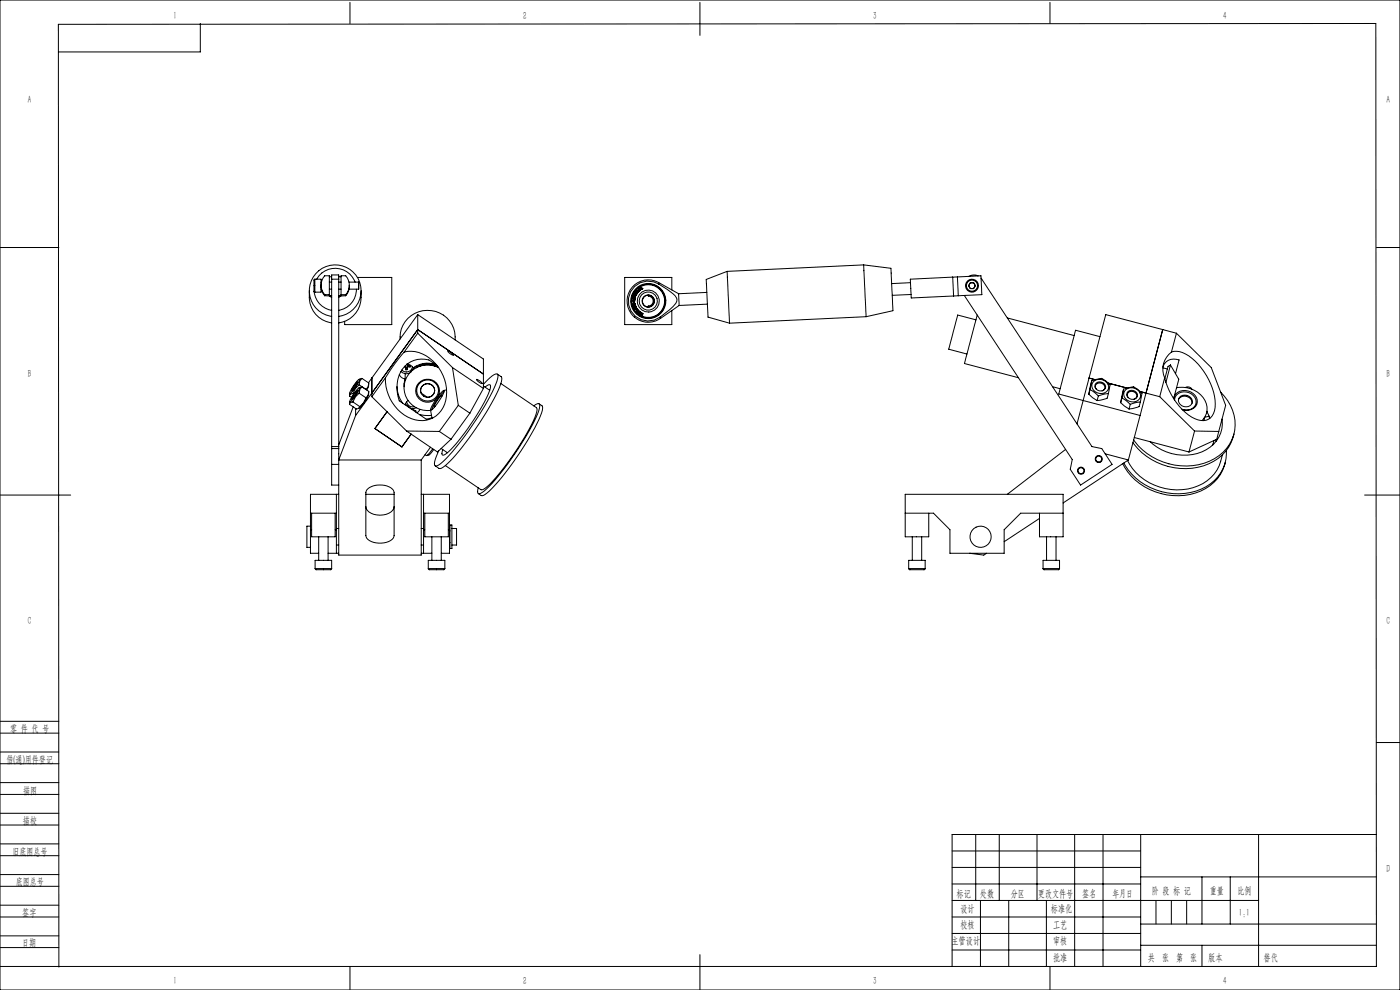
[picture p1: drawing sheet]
<svg xmlns="http://www.w3.org/2000/svg" width="594mm" height="420mm" viewBox="0 0 594 420" stroke-linecap="round" stroke-linejoin="round" font-family="sans-serif">
<g fill="none" stroke="#000" stroke-width=".42">
<path d="M0 0h594v420h-594zM85 10v12h-60M148.5 1v9M297 1v14M445.5 1v9M0 105h25M133.6 118.4l-.4 .4v4.8l.4 .3M133.6 118.4h2.6v5.5h-2.6M133.6 118.4v5.5M134.3 118.4a9 9 0 0 1 8.6-4.6 9 9 0 0 1 7.8 5.9M136.2 119.7h.1M139.7 119.7h1"/>
<path d="M139.7 117.4h1M140.7 118.4v-1.8h3v1.8M140.7 118.4h3M140.7 118.4v87.4h3M143.7 119.7h1M143.7 118.4v117.1h35v-40.4M143.7 117.4h1M148.1 119.7h4M151.7 117.7h14.5v20h-20v-1.4M152.1 119.7v3M279.5 119.9a9 9 0 0 0-13.4 8.2 9 9 0 0 0 14.1 7M308.5 115.1l-8.9 3.5v.3l.8 15.6 9.1 2.6"/>
<path d="M308.5 115.1l1 22M366.4 112.4l1.1 22M366.4 112.4l11.6 1.4 .1 1.2 .7 16.8-11.3 2.6M366.4 112.4l-57.9 2.7M386.3 119.9l-8 .4M404.2 117.6l.4 8M404.2 117.6l-18 .8 .4 8 18-.8M406.2 117.5l.4 8M406.2 117.5l-2 .1M406.2 117.5l10-.5 .4 8-10 .5M411.7 119.9l1.4 .1 .7 1.2-.7 1.3-1.4-.1-.7-1.2zM415 117.1l-1.7-.5-2.2 .6"/>
<path d="M416.2 118l47.1 71.5 4.2 .8 4.3 6.7-13.3 8.8-4.4-6.7 .8-4.1-45.7-69.6M584 105h10M131.2 123.3a11.8 11.8 0 0 0 7.1 13.1l2.4 .6M133.3 123.8a8.9 8.9 0 0 0 7.4 7.9M136.2 121.1v1.6M136.3 122.7l1.5 2.8M137.8 125.5l2.9 .1M137.8 125a5.9 5.9 0 0 1 0-8h1.9v8.4h1M137.8 125h1.9M137.8 125v.5M139.7 122.7h1M139.8 125.6l.9 .5"/>
<path d="M140.7 134.2a11 11 0 0 1-7.7-16.8 11 11 0 0 1 18.5 0 11 11 0 0 1-7.8 16.8M143.7 122.7h1M144.6 125.6l-.9 .5M144.7 125h2M146.7 125a6 6 0 0 0 0-8h-2v8.4h-1M146.7 125.5l-3 .1M146.7 125v.5M148 122.7h4.1M148.1 122.7l-1.4 2.8M148.2 121l-.2 1.7M151.2 122.7a9 9 0 0 1-7.5 9M153.2 123.3a11.6 11.6 0 0 1-7.9 13.3l-1.6 .4"/>
<path d="M177.2 133.5v7.9M177.2 133.5l27.9 18.8v12.5M177.2 133.5l-20.9 28.9M268.9 126.6l-.2 .4 .5-.3v.5M268.9 126.6l-.1 .4 .6-.3-.2 .5M268.9 126.6h.1M268.9 128.1v.4zM268.9 129.5l.6-.2 .2 .5-1 .4 .4-.3zM269 125.9l-.2 .4 .6-.2-.1 .4M269 125.9l-.1 .4 .6-.2-.2 .4M269 125.9h.1M269.1 125.3l.6 .5-.8-.1h.6"/>
<path d="M269.1 129.5h.4l.1 .3-.4 .1zM269.1 125.2l.6 .1-.4-.5 .6 .5h-.7M269.1 125.2v.1M269.2 127.2h.1M269.2 130.3l.6-.3-.5 .5 .7-.1-.5 .5h.8l-.7 .3zM269.3 126.5h.1M269.5 124.7h.1M269.6 123.7l.8 .7zM269.8 124.4l-.3 .3M269.8 124.4h.1M269.8 124.4l-.1 .4h.5l.1-.3-.5-.3-.3 .5M269.9 124.4l.1 .4z"/>
<path d="M270 131.8l.7-.4-.2 .6 .6-.1-.4 .6 .2-.6-.5 .3 .2-.6zM270.2 123l.6 .7a.37 .37 0 0 1-.6 .2 .37 .37 0 0 1 .2-.6zM270.2 131.1h.3zM270.3 123.5l.5 .2-.1 .2zM270.8 132.6l.6-.5-.1 .7 .6-.3-.3 .7 .1-.6-.5 .3 .2-.6zM271 123.4l.3 .1zM271.1 122.2l.6 .8a.36 .36 0 0 1-.6 0 .36 .36 0 0 1 .3-.5zM271.2 122.7l.2-.2 .2 .5-.2 .1zM271.2 132.9h.1M271.9 122.1l.5 .2-.4 .3h.5l-.6 .1zM271.9 122.2h.3zM272.3 132.7v.7l.5-.4-.2 .8 .1-.7-.5 .4v-.6l-.5 .4z"/>
<path d="M272.5 122.4h.1M275.1 125.2v.4a2.1 2.1 0 0 1 2 2.1 2.1 2.1 0 0 1-2 2.1v.4M279.5 120.5a8.5 8.5 0 0 0-12.9 7.6 8.5 8.5 0 0 0 13.5 6.4M279.5 120.5l3.6 2.3a7.1 7.1 0 0 1 4.1 4.3 5.7 5.7 0 0 1-3 4.2l-4.1 3.2M279.5 120.5l-.1-.6 8.5 4.7M280.1 134.5l.1 .6M285 123v-5.3h-20v20h20v-6M287.9 124.6l.2 5M288.1 129.6l-7.9 5.5M299.9 124.1l-12 .5M300.1 129l-12 .6M367.5 134.4l-58 2.7"/>
<path d="M386.5 124.9l-7.9 .4M406.6 125.5l-2 .1M414.1 135.7l-7.8-1.9-3.8 14.3 7.7 2.1M414.6 133.6l-5.4 20.6 22.9 6M427.4 134.9l28.4 7.5M493.3 139.8l-14.5 55.3M493.3 139.8l5.8 1.6M493.3 139.8l-24.1-6.3-12.2 46.3M169.4 158.9a3.4 3.4 0 0 0 2.5 1.9M169.8 143.8a11.7 11.7 0 0 1 11.8-12.1 11.7 11.7 0 0 1 11.5 12.5M170.1 157.6l1.8 .9M171.5 149.3a15.1 15.1 0 0 1 16.5 10 14.5 14.5 0 0 1-3 17.1 12.3 12.3 0 0 1-16.2-2.6 19 19 0 0 1-5.3-13.5"/>
<path d="M171.5 149.3l-4 5-4 6M171.6 155.6h.2M171.7 155.4h.1M171.8 155.6l.3 .3M171.8 155.4l.3 .5M171.8 155.4v.2M171.9 158.5v2.3M172.1 155.9l-.1 1h.7M172.1 156.2h.6M172.7 156.2v.7M173 155.6l-.3 .3v1M173 155.4l-.3 .8"/>
<path d="M173 155.6l1 .1M173 155.4v.2M173 155.4l.5 .1M173.5 155.5l.5 .2M173.5 155v.5M173.8 158.2l-1.9 .3M175 155.7a2.62 2.62 0 0 1-1.9 2 2.62 2.62 0 0 1-2.6-.7M175.6 156.2l-1.3 1.8M175.7 155.8l-.1 .4M176.6 155.3l-1 .9M177.2 141.4l-5.7 7.9M177.2 141.4l14.8 14.5"/>
<path d="M177.8 155.5a8.4 8.4 0 0 1 7.2 0M184.5 154.4a10.9 10.9 0 0 0-9.2 1.7 3.3 3.3 0 0 0-2.5-1.6l.2 .5 1 .1v.6M185.4 155a9.7 9.7 0 0 0-14.6 1.5 15.1 15.1 0 0 0-1.4 13.6l11.5 7.8 2.4-.6M186 155.8a7.2 7.2 0 0 0-9.4 .2M186.1 156a9.8 9.8 0 0 0-14.5 6.7 9.8 9.8 0 0 0 11.1 11.4M189.9 149l.1-.1a3.1 3.1 0 0 1 2.3 1.8l-1.1-.5zM192 155.9l2.5 16.1M192 155.9l13.1 8.9M205.1 158.7l-27.9-18.9-26.3 36.5M211 158.7l1.8 1.2a16 16 0 0 1-3.2 9.2 120.8 120.8 0 0 1-20.8 28.5 2.83 2.83 0 0 1-2.5 1.1l-1.7-1.1M466.7 142.8l-10.3-2.7-7.2 27.1 34.5 9.1M493.4 156.1l1.9 .4"/>
<path d="M493.4 155.5a5.1 5.1 0 0 1 6.9-2.8l-1.5 5.8M496.6 154.9l-1.9 7.3M496.6 154.9l3.5 6-2.1 8.2M496.6 154.9l-1 .6-1.4 5.1M497 149.3a10.3 10.3 0 0 1 10 3.9 26.7 26.7 0 0 1 8.5 19.7 5.5 5.5 0 0 1-8.5 4.7 27 27 0 0 1-12.9-17.3M497 149.3a9 9 0 0 0-2.9 11M499.1 141.4l-2.1 7.9M499.1 141.4l14.8 14.5 6.1 16.1-2.9 11M148.3 171.5l2.9 2 .8-.2 .6-.8M148.3 168l.9 .6M148.4 170.3l-.1 1.2M148.4 166.8l-.1 1.2"/>
<path d="M149.7 170.5l-.8 .2-.6 .8M149.7 167l-.8 .2-.6 .8M149.7 170.5l2.9 2M149.7 167l.3 .2M149.9 172.6l-6.2 16.2M150.9 176.3l-7.2 18.8h35M150.9 173.3v3M151.4 165.8l.3-.2a6.7 6.7 0 0 1-2.6 3.8l.6-1.4zM151.4 162.2l.3-.2a6.7 6.7 0 0 1-2.6 3.8l.6-1.4zM151.6 166.3l-1.8 2.7M151.6 162.8l-1.8 2.6M152 164.7l.5-.2a12.6 12.6 0 0 1-4.1 6 13.8 13.8 0 0 1 3.6-5.8z"/>
<path d="M152 161.2l.5-.2a12.6 12.6 0 0 1-4.1 5.9 13.8 13.8 0 0 1 3.6-5.7zM152.4 166.8l-1.6 1.5-1.1 2.2M152.4 163.2l4.1 2.9-.4 1.6-.8 1.1M152.4 163.2l-1.6 1.6-1.1 2.2M152.4 166.8l2.9 2M152.7 164.3l-.4 .2M152.8 164.4l.8-.3-.9 1.1-.3 1.6M153.6 160.5l-1.3 .5M153.6 160.5l-.9 1.1-.3 1.6M153.6 160.5l2.9 2-.4 1.7-.8 1M155.3 168.8l-1.1 2.2-1.6 1.5M156.5 166.4a12.3 12.3 0 0 1-4.4 6.9"/>
<path d="M156.5 162.9l-.1 .9-.8 1.7M157.8 168.3l14.7 14.6M157.8 160.4v7.9M163.5 160.3l-5.7 8M164.2 174.7l-5.1 7.1 11.4 7.8 3.9-5.4M168.4 164l.1 .2a12.3 12.3 0 0 0 2.4 6.8M171.5 162.6l.1 .4M171.9 160.8l-.5 3.3M172 171.4l2.4 1.9 2.1 1.1v.5M172 171.3l.1 .2M172.5 170.5a2.58 2.58 0 0 0 3.4 2M173.1 169.9l-.8 .8-.4 1"/>
<path d="M176.6 173l-2.3 .3M178 175.9l5.1 .3M178.2 173.7l-1.3 1.4M178.4 165.5v.1M179.6 163.4a2.95 2.95 0 0 1 4.7 1.3 2.95 2.95 0 0 1-2.9 3.9l-2.8-1.9a2.83 2.83 0 0 1 1-3.3zM182.7 173.9l.6 3.6M187.2 166.5l1.2-.9a17.8 17.8 0 0 1-5.7 8.5 18.2 18.2 0 0 1 4.5-7.6zM187.6 168v-.3a7.7 7.7 0 0 0-3.3 4.4v.5l.3-.2M188.4 166.2a19.1 19.1 0 0 0-5.1 7.6M189.5 165.4l-1.2 .2M194.5 172l-8.1 11M194.5 172l4.9 3.3"/>
<path d="M199.4 175.3l-8.1 11.1M202.1 161h.1a3.2 3.2 0 0 1 2.3 1.8l-1.6-.9zM205.1 163l3.8-3.6a1.85 1.85 0 0 1 2.2-.6l.2 .4a39.9 39.9 0 0 1-6.8 14.8 99.4 99.4 0 0 1-18.2 23.1l-1.2 .6-.5-.1a2.55 2.55 0 0 1 0-2.6l1.6-3.8M205.1 163.8l2.7 1.8M205.1 164.8l-5.7 10.5M205.8 164.2l2-1a1.89 1.89 0 0 1 0 2.3 89 89 0 0 1-18.4 26.9l-1.6 .7a1.96 1.96 0 0 1 .1-2.4M212.5 162.7l15.1 10.2 .3 .5a37.2 37.2 0 0 1-6.7 14.3 90.6 90.6 0 0 1-15 19.2 2.17 2.17 0 0 1-2.2 .8l-15.1-10.2M226.5 172.2l.2-.2a1.71 1.71 0 0 1 2.1-.6l.2 .5a25.3 25.3 0 0 1-4.2 10.4 115 115 0 0 1-19.4 26 2.07 2.07 0 0 1-2.7 .8l.2-2.1M228.7 171.3l1.4 .9 .1 .5a26.3 26.3 0 0 1-4.2 10.4 115 115 0 0 1-19.3 26 2.74 2.74 0 0 1-2.5 1.1l-1.2-.8M446.6 164.1l3.2 .8M462 167.2l3.5 2.8M462.1 160.4l2.5 .7"/>
<path d="M462.5 165.3l3.5 2.7M462.5 165.3l-.5 1.9M463.2 161.6l-.7 3.7M463.2 161.6l4.3-1.1 1.7 1.1 1.8 1.6-.7 3.8M463.2 161.6l-1.2 5.6M464.3 161.6a3.8 3.8 0 0 1 4-.2 3.8 3.8 0 0 1 2 3.4 3.7 3.7 0 0 1-4.2 2 3.7 3.7 0 0 1-2.8-3.8zM465 162.6a2.4 2.4 0 0 1 2.8-.3 2.4 2.4 0 0 1 1.2 2.5 2.26 2.26 0 0 1-3.1 .9 2.26 2.26 0 0 1-.9-3.1zM465.2 165.2a1.79 1.79 0 0 1 .3-2.5 1.79 1.79 0 0 1 2.5 .2 1.56 1.56 0 0 1 .8 1.6 1.56 1.56 0 0 1-1.2 1.3M466 168l-.5 2M470.2 162.5l8 2.1M470.3 167l-4.3 1M470.3 167l-.5 1.9-4.3 1.1"/>
<path d="M475.5 170.8l3.5 2.7M476 168.9l3.6 2.6M476 168.9l-.5 1.9M476.7 165.1l-.7 3.8M476.7 165.1l4.3-1 1.7 1.1 1.8 1.6-.7 3.7M476.7 165.1l-1.2 5.7M477.8 165.2a3.8 3.8 0 0 1 4-.3 3.8 3.8 0 0 1 2.1 3.5 3.7 3.7 0 0 1-4.3 2 3.7 3.7 0 0 1-2.8-3.8zM478.6 166.1a2.4 2.4 0 0 1 2.7-.3 2.4 2.4 0 0 1 1.2 2.5 2.36 2.36 0 0 1-2.8 1 2.36 2.36 0 0 1-1.5-2.6zM478.8 168.8a1.79 1.79 0 0 1 .2-2.6 1.79 1.79 0 0 1 2.5 .3 1.56 1.56 0 0 1 .8 1.6 1.56 1.56 0 0 1-1.1 1.3M479.6 171.5l-.6 2M483.8 166.1l8.3 2.2M483.8 170.5l-4.2 1"/>
<path d="M483.8 170.5l-.5 2-4.3 1M492.1 168.3l14.7 14.6M494.1 160.3l-2 8M498 169.2a4.9 4.9 0 0 1 8.2-2.3 3.9 3.9 0 0 1 1.5 4.9 3.9 3.9 0 0 1-4.5 2.3l-1.5-.3M498.4 169.7a4.5 4.5 0 0 1 3.4-3.5 4.5 4.5 0 0 1 4.5 1.6 3.6 3.6 0 0 1 .8 4.3 3.6 3.6 0 0 1-4 1.8l-1.6-.3M499.2 164.5a10.9 10.9 0 0 1 12.9 8.2 6.9 6.9 0 0 1-2.1 5.8M500 169.6a3.1 3.1 0 0 1 3.4-1.4 3.1 3.1 0 0 1 2.4 2.9M500.4 168.6a3.1 3.1 0 0 1 3.5-.8 3.1 3.1 0 0 1 1.9 3.1 3.1 3.1 0 0 1-3.5 1.6 3.1 3.1 0 0 1-2.3-3.1zM503 164.4a1.85 1.85 0 0 1 2.7 .8M510.9 177.4l.1 .9M512.1 174.5l.1 .1M512.1 174.7l.9 1.9"/>
<path d="M512.2 174.6h-.1M512.2 174.6l-.2 .5M513 176.6l.2 1M513 176.6l-1.9 .4M513.1 177l.2 .5M517.9 166.4a17.4 17.4 0 0 1 1 25.5 26.2 26.2 0 0 1-34.1-1l-3.8-4.2M518.5 177.8a13.2 13.2 0 0 1-10.5 14.6 21.2 21.2 0 0 1-20-5M140.7 197h3M140.7 190.3h3M140.7 189.5h3M172.5 182.9l13.9 .1M172.5 182.9l13.1 8.9 5.7-5.4"/>
<path d="M182.6 189.7l-3.9 5.4M183.6 190.4l-2.3 2.7-.4 .2-.6-.4M184 190.7l-1.8 2.3-1.3 .3M186.4 183l4.9 3.4M187.2 190.3l2.6 1.8M452.1 190.7l-24.7 19M468.9 192.5l9.9 2.6M478.8 195.1l-27.7 18.3M481.3 185.6l23.2 6.2M506.8 182.9l10.3 .1M506.8 182.9l-2.3 8.9M515.1 186.9l-.5 1.7"/>
<path d="M515.9 186.5l.1 .7M517.1 183l-.8 3.4-11.8 5.4M518.7 193a18 18 0 0 1-19.4 14.8 23.6 23.6 0 0 1-20.9-12.4M519.9 196.2a18.7 18.7 0 0 1-17.4 14 26.2 26.2 0 0 1-26.1-13.5M520.3 191.1a17.4 17.4 0 0 1-15.1 17.8 26.3 26.3 0 0 1-28.4-12.5M523.6 184.1a19.1 19.1 0 0 1-17.8 14.6 27.4 27.4 0 0 1-25.1-10.9M0 210h30M131.7 217.7h11M132.2 217.7v10h10v-10M142.7 209.7v25M143.7 209.7h-12v25h3.5M155.2 214.9a4.6 4.6 0 0 0 4.7 3.6 6.9 6.9 0 0 0 7.2-2.8l.1-.8"/>
<path d="M155.2 209.7h12M156 207.4a8.7 8.7 0 0 1 10.9 .5l.3 1.1v18.1a5 5 0 0 1-5.4 3.3 6.4 6.4 0 0 1-6.5-2.7l-.1-18.7zM178.7 209.7h12v25h-3.5M179.7 209.7v25M179.7 217.7h11M180.2 217.7v10h10v-10M384.1 217.7h12l6.9 7v10h23v-10l7.1-7h18M394.1 217.7v10h-10v-18h67v18h-10.1v-10M441 219.9l-15 9.9M579 210h15M131.7 223.2h-1.5v9h1.5M131.7 224.7h.5"/>
<path d="M135.2 227.7v10M139.2 227.7v10M139.2 234.7h4.5M142.2 224.7h.5M142.7 224.2h1M142.7 231.2h1M178.7 224.2h1M178.7 231.2h1M178.7 234.7h4.5M179.7 224.7h.5M183.2 227.7v10M187.2 227.7v10"/>
<path d="M190.2 224.7h.5M190.7 225.2h.2M190.7 230.2h.2M190.9 222.7h.8v10h-.8zM191.7 224.2h2v7h-2M387.1 227.7v10M391.1 227.7v10M411.4 234.7l6 .8 1.2-.8M444 227.7v10M448.1 227.7v10M133.7 241.2l.4 .5h6.2l.4-.5M133.7 241.2v-3.5h7v3.5"/>
<path d="M133.7 241.2h7M181.7 241.2l.4 .5h6.2l.4-.5M181.7 241.2v-3.5h7v3.5M181.7 241.2h7M385.6 241.2l.3 .5h6.2l.4-.5M385.6 241.2v-3.5h6.9v3.5M385.6 241.2h6.9M442.6 241.2l.3 .5h6.3l.3-.5M442.6 241.2v-3.5h6.9v3.5M442.6 241.2h6.9M0 319h25M0 311h25"/>
<path d="M0 306h25M584 315h10M0 324h25M0 337h25M0 332h25M0 350h25M0 345h25M0 358h25M414 354v28M424 354v28M440 354v28M456 354v56"/>
<path d="M468 354v56M484 354v56M534 354v56M584 354h-180v56M0 363h25M0 376h25M0 371h25M404 361h80M404 368h80M404 375h80M484 372h100M510 372v20"/>
<path d="M522 372v20M0 389h25M0 384h25M0 397h25M404 389h80M404 382h130M404 396h80M416 382v28M428 382v28M444 382v28M484 392h100M490.5 382v10"/>
<path d="M497 382v10M503.5 382v10M0 402h25M0 410h584l-.3-400-558.9 .3 .2 400M148.5 410v10M297 405v15M404 403h80M445.5 410v10M484 401h100M510 401v9"/>
<circle cx="268.9" cy="127.6" r=".27"/>
<circle cx="269" cy="127.6" r=".38"/>
<circle cx="269.1" cy="128.9" r=".27"/>
<circle cx="269.1" cy="129" r=".39"/>
<circle cx="275.1" cy="127.7" r="7.5"/>
<circle cx="275.1" cy="127.7" r="2.62"/>
<circle cx="275.1" cy="127.7" r="3.9"/>
<circle cx="275.1" cy="127.7" r="4.7"/>
<circle cx="275.1" cy="127.7" r="7"/>
<circle cx="275.1" cy="127.7" r="7.2"/>
<circle cx="275.1" cy="127.7" r="2.5"/>
<circle cx="412.4" cy="121.2" r="2.37"/>
<circle cx="412.4" cy="121.2" r="1.25"/>
<circle cx="412.4" cy="121.2" r="2.75"/>
<circle cx="181.3" cy="165.8" r="5"/>
<circle cx="181.4" cy="165.6" r="4.6"/>
<circle cx="181.5" cy="165.7" r="2.94"/>
<circle cx="458.6" cy="199.7" r="1.25"/>
<circle cx="458.7" cy="199.7" r="1.5"/>
<circle cx="466.2" cy="194.8" r="1.49"/>
<circle cx="466.2" cy="194.7" r="1.25"/>
<circle cx="416" cy="227.7" r="4.5"/>
</g>
<g font-size="4.4">
<text x="73.6" y="7.9">1</text>
<text x="222" y="7.9">2</text>
<text x="370.5" y="7.9">3</text>
<text x="519" y="7.9">4</text>
<text x="11.7" y="43.6">A</text>
<text x="588.3" y="43.6">A</text>
<text x="11.8" y="159.9">B</text>
<text x="588.3" y="159.9">B</text>
<text x="11.7" y="264.9">C</text>
<text x="588.3" y="264.9">C</text>
<text x="4.3" y="310.5">零 件 代 号</text>
<text x="2.7" y="323.5">借(通)用件登记</text>
<text x="9.8" y="336.7">描图</text>
<text x="9.7" y="349.8">描校</text>
<text x="5.3" y="362.5">旧底图总号</text>
<text x="588.2" y="369.9">D</text>
<text x="6.8" y="375.7">底图总号</text>
<text x="405.9" y="380.4">标记</text>
<text x="415.8" y="380.4">处数</text>
<text x="428.8" y="380.4">分区</text>
<text x="440.4" y="380.4">更改文件号</text>
<text x="459.1" y="380.4">签名</text>
<text x="472" y="380.4">年月日</text>
<text x="488.7" y="379.1">阶 段 标 记</text>
<text x="513.3" y="379.1">重量</text>
<text x="525" y="379.1">比例</text>
<text x="9.4" y="388.5">签字</text>
<text x="407.5" y="386.8">设计</text>
<text x="445.9" y="386.8">标准化</text>
<text x="407.5" y="393.7">校核</text>
<text x="446.8" y="393.7">工艺</text>
<text x="9.5" y="401.5">日期</text>
<text x="403.7" y="400.7">主管设计</text>
<text x="446.8" y="400.7">审核</text>
<text x="446.8" y="407.7">批准</text>
<text x="487" y="407.6">共 张 第 张</text>
<text x="512.6" y="407.6">版本</text>
<text x="73.6" y="417.4">1</text>
<text x="222" y="417.4">2</text>
<text x="370.5" y="417.4">3</text>
<text x="519" y="417.4">4</text>
</g>
<g font-size="4.4" fill="#0a0605">
<text x="525.6" y="388.4">1:1</text>
<text x="536.1" y="407.6">替代</text>
</g>
</svg>
